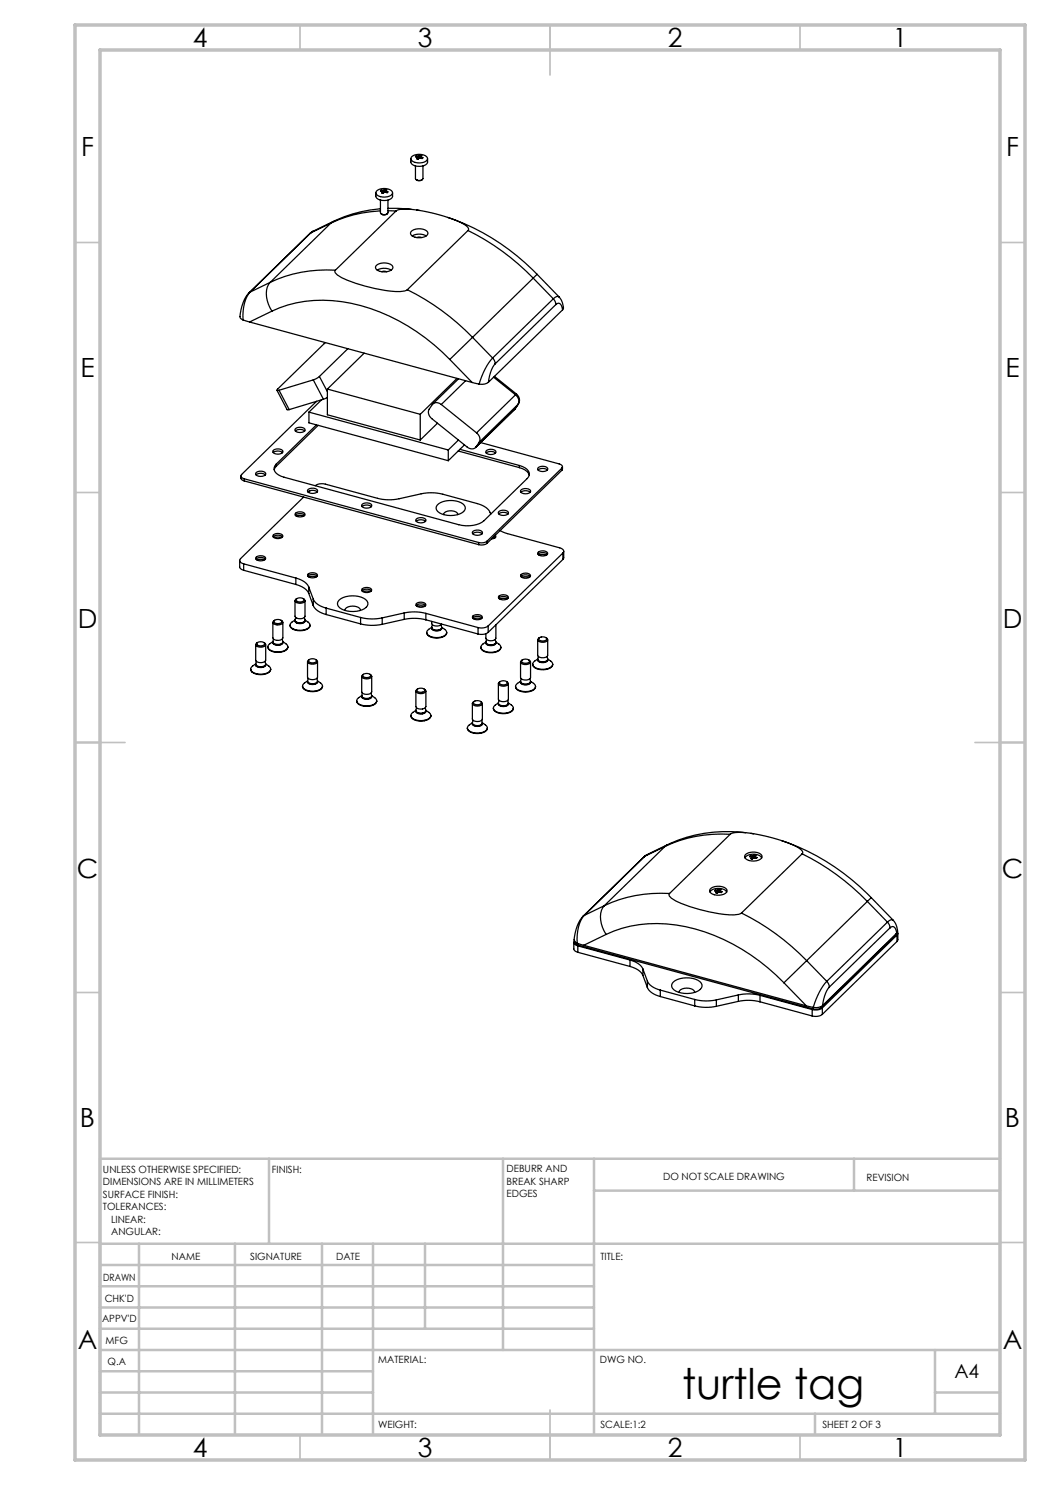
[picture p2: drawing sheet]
<svg xmlns="http://www.w3.org/2000/svg" width="210mm" height="297mm" viewBox="0 0 210 297" stroke-linecap="round" stroke-linejoin="round" font-family="sans-serif">
<g fill="none" stroke="#c0c0c0" stroke-width=".35">
<path d="M60 5v5M110 5v10M160 5v5M15 48.5h5M200 48.5h5M15 98.5h5M200 98.5h5M15 148.5h10M195 148.5h10M15 198.5h5M200 198.5h5M15 248.5h5"/>
<path d="M200 248.5h5M60 287v5M110 282v10M160 287v5"/>
</g>
<g fill="none" stroke="#c0c0c0" stroke-width=".5">
<path d="M53.8 231.8v17M100.6 231.8v38.2M118.8 231.8v55.2M118.8 238.1h81.2M170.8 231.8v6.3M200 231.8h-180v55.2M20 248.8h180M20 257.3h98.8M20 253h98.8M27.8 248.8v38.2M47 248.8v38.2M64.4 248.8v38.2"/>
<path d="M74.6 248.8v38.2M85 248.8v17M20 265.8h98.8M20 261.5h98.8M20 278.5h54.6M20 274.3h54.6M20 270h180M187 278.5h13M187 270v12.8M20 282.8h180M163 282.8v4.2"/>
</g>
<path d="M15 5h190v287h-190zM20 10h180v277h-180z" fill="none" stroke="#c0c0c0" stroke-width=".7"/>
<g fill="none" stroke="#000" stroke-width=".25">
<path d="M75.2 38.6v.6a1.56 1.56 0 0 0 1.8 .9 1.27 1.27 0 0 0 1.5-1.5M75.3 38.3a2.39 2.39 0 0 1 3.2 .1 1.15 1.15 0 0 1-1.5 1 1.5 1.5 0 0 1-1.8-.9zM76.3 38l.3 .1M76.3 38l-.2 .2 .4 .1M76.3 38v.2M76.5 38.3l-.2 .3 .4 .1M76.5 38.3v.3M76.6 38.1v.6M76.8 38l-.2 .1M76.8 38v.5M76.8 38.4l-.1 .3M77 37.9l.4 .1-.2 .1"/>
<path d="M77 37.9l-.2 .1M77 37.9v.5M77.1 38.2v.2M77.2 38.1v.1M77.2 38.2l.3 .1a.21 .21 0 0 1-.2 .3 .21 .21 0 0 1-.2-.2h-.3M77.2 38.2v.3M82.2 31.7v.7a1.56 1.56 0 0 0 1.8 .9 1.27 1.27 0 0 0 1.5-1.6M82.3 31.4a2.39 2.39 0 0 1 3.2 .1 1.15 1.15 0 0 1-1.5 1.1 1.5 1.5 0 0 1-1.8-.9zM83.1 33.2v2.5a.92 .92 0 0 0 1.5 0v-2.5M83.2 35.9a.98 .98 0 0 0 1.2 0M83.3 31.2h.3M83.3 31.2l-.2 .2 .4 .1"/>
<path d="M83.3 31.2v.2M83.5 31.5l-.2 .3h.4M83.5 31.5v.3M83.6 31.2v.6M83.8 31.2h-.2M83.8 31.2v.4M83.8 31.6l-.1 .2M84 31.1l.4 .1-.3 .1 .1 .1M84 31.1l-.2 .1M84 31.1v.5M84.1 31.3v.3M84.2 31.4l.3 .1a.15 .15 0 0 1-.1 .2 .15 .15 0 0 1-.2-.1h-.4"/>
<path d="M84.2 31.4v.2M49.8 58.6a7.9 7.9 0 0 0-1.8 5l.6 .4M50 58.4a7.7 7.7 0 0 0-1.4 5.6M50 58.4l-.2 .2M54 56.5a4.6 4.6 0 0 0 0 5.1l.4 .6M54 56.5l-4 1.9M61.9 46.7l-12.1 11.9M62.2 46.6l-.3 .1M62.2 46.6l-12.2 11.8M62.5 46.3l-.6 .4M66.2 44.6l-12.2 11.9M66.2 44.6l-4 2"/>
<path d="M66.7 44.3l-4.5 2.3M66.7 44.3l-.5 .3M67.1 54a26.4 26.4 0 0 0-13.1 2.5M67.1 54l-.1 .5a8.7 8.7 0 0 0 4.1 2.2 24 24 0 0 0 9.8 1.5l.6-.3M75.2 53.2a2.5 2.5 0 0 1 3.3 .1 .75 .75 0 0 1-.6 .9l-.9 .2a1.57 1.57 0 0 1-1.9-1zM75.4 54l1.3-.3 1 .1 .5 .2M76.1 41.8h-.3a26.4 26.4 0 0 0-9.1 2.5M76.1 40v2.5a.92 .92 0 0 0 1.5 0v-2.5M76.1 42.2h-.4a25.4 25.4 0 0 0-9.5 2.4M76.2 42.8a.98 .98 0 0 0 1.2 0M76.4 54.4l.5-.2 .4 .2M77.6 41.7l4.7 .2"/>
<path d="M77.6 42.1l1.6 .1M79.2 42.2a8.2 8.2 0 0 1 5-.1 36.3 36.3 0 0 1 7.1 2l1.8 1a.69 .69 0 0 1 .5 1M79.2 42.2l-12.1 11.8M81.5 57.9a47.3 47.3 0 0 1 13 9.6M82.2 46.3a2.5 2.5 0 0 1 3.3 .1 .75 .75 0 0 1-.6 1l-.9 .2a1.57 1.57 0 0 1-1.9-1zM82.4 47.2l1.3-.4 1 .1 .5 .3M83.3 42l.6 .1M83.4 47.5l.5-.1 .4 .1M89.5 43.5a44.5 44.5 0 0 1 17.9 11.4M93.6 46.1a47.3 47.3 0 0 1 13 9.5M93.6 46.1l-12.1 11.8M106.6 55.6l-12.1 11.9"/>
<path d="M106.6 55.6l4.1 4.2M107.4 54.9l-.8 .7M107.4 54.9l4.4 4.5a.89 .89 0 0 0-1.1 .4M110.7 59.8l.3 .5 .2 .6M110.7 59.8l-12.2 11.8M111.8 59.4a2.25 2.25 0 0 1 .7 2.6M48.6 64l1.3 .4M49.9 64.4l44.5 12.1M54.4 62.2a26.8 26.8 0 0 1 21.6 .2 41 41 0 0 1 14 9.5M54.4 62.2l-4.5 2.2M55.4 78.1l2 3.8h.4M55.8 78.1l2 3.8"/>
<path d="M62.7 76l-6.9 2.1M62.7 76l2 3.8M63.9 75.3l-1.2 .7M63.9 75.3l1.6 3M64.3 80h.1M64.3 80l-2.5 2.4M64.7 79.8l-6.9 2.1M65.1 68.5l-9.7 9.5 .4 .1M65.5 79.5l-.8 .3M65.5 77.8l18.5 5.1M65.5 77.8v5.2l18.5 5M69.6 69.7l-5.7 5.6"/>
<path d="M72.8 70.6l-7.3 7.2M90 71.9l4.4 4.6M91.4 75.7l-7.4 7.2M91.7 75.8l-5.1 5M93.1 76.1l-4.8 4.8M94.4 76.5l1.4 .3M94.5 67.5l-4.5 4.4M94.5 67.5l4 4.1M97.7 76.4a2.27 2.27 0 0 1-1.9 .4M98.5 71.6a13.2 13.2 0 0 0-2.7 5.2M98.5 71.6l.4 .6 .1 .6M98.7 75.4l4.4 3.6"/>
<path d="M98.9 75.3l4.4 3.5M99 72.8l-.5 .7-.4 1-.4 1.9M103.1 79a1.5 1.5 0 0 1 .5 1.9M103.1 79l-7.8 7.6M103.3 78.8a1.49 1.49 0 0 1 .4 2M103.3 78.8l-.2 .2M111.2 60.9a.72 .72 0 0 1 .8-.2 .72 .72 0 0 1 .4 .8l.1 .5M111.2 60.9l-12.2 11.9M112.5 62l-14.8 14.4M48.2 95.2v.6l.7 .4M48.9 95.8l46.8 12.7M48.9 95.8v.4"/>
<path d="M48.9 96.2l46.8 12.7M51.2 94.6a1.27 1.27 0 0 1 2 .2 1.33 1.33 0 0 1-2.1 0zM51.2 95l.8-.3h.7l.4 .3M54.6 90.1a1.27 1.27 0 0 1 2 .3 1.33 1.33 0 0 1-2.1-.1zM54.6 90.5l.8-.3 .7 .1 .4 .2M55.2 92.8a1.26 1.26 0 0 0 .5 2.2l1.1 .4 34.9 9.5a5.9 5.9 0 0 0 5.1-.8l8.6-8.4a1.26 1.26 0 0 0-.4-2.1l-1.1-.5M55.2 93.3l-.4 .7M55.2 92.8v.5M59 85.8a1.27 1.27 0 0 1 2 .2 1.33 1.33 0 0 1-2 0zM59.1 86.2l.7-.3 .8 .1 .3 .2M60.7 99.4l-12.6 12.3a.65 .65 0 0 0 0 .8 .65 .65 0 0 0 .6 .3M61.5 98a1.27 1.27 0 0 1 2 .2 1.33 1.33 0 0 1-2 0z"/>
<path d="M61.6 98.4l.7-.3h.8l.3 .3M61.8 82.4l27.9 7.6M61.8 82.4v2.2l27.9 7.5M62.1 98.1l-.4 .4M63 97.2a2.35 2.35 0 0 1 2.1-.4l10.4 2.9a9.3 9.3 0 0 0 4.3 0l4.4-.9a9.3 9.3 0 0 1 4.4 0l6.8 1.9a3.5 3.5 0 0 1 2.7 2.1M63.3 85l-8.1 7.8M63.3 80.3l-15 14.6a.55 .55 0 0 0 0 .6 .55 .55 0 0 0 .6 .3M63.6 85.1l-8.4 8.2M84 82.9v5.1M87.5 84.6l-3.5 3.4M88.3 80.9a1.22 1.22 0 0 0-1.8 0 2.04 2.04 0 0 0-.8 1.6l.1 .6 .6 .6 7 5.7a1.22 1.22 0 0 0 1.8 0l.6-.9M88.3 80.9l7 5.7"/>
<path d="M89.7 90v2.1M91.6 90.2l12.3 3.3M91.7 88l-2 2M92 89.9l11.9 3.2M92.9 89l-3.2 3.1M95.3 86.6a1.5 1.5 0 0 1 .5 1.9M96.1 88.5l15.7 4.3a.55 .55 0 0 1 .6 .2 .55 .55 0 0 1-.1 .7M97.2 90.2a1.27 1.27 0 0 1 2 .2 1.33 1.33 0 0 1-2 0zM97.2 90.6l.8-.3 .7 .1 .4 .2M103.1 81.7l-.2 .2zM103.6 80.9l-7.8 7.6M103.7 80.8l-.7 1-7.9 7.7"/>
<path d="M103.7 80.8l-.1 .1M103.9 93.5a2.66 2.66 0 0 1 2 1.5M103.9 93.1v.4M104.1 98.1a1.27 1.27 0 0 1 2 .2 1.33 1.33 0 0 1-2 0zM104.2 98.5l.7-.4 .8 .1 .3 .3M107.6 93.6a1.27 1.27 0 0 1 2 .2 1.33 1.33 0 0 1-2.1 0zM107.6 94l.8-.3 .7 .1 .4 .2M112.3 93.7l-14.9 14.5M112.3 93.7v.4M112.3 94.1l-14.9 14.6M112.5 93.4l-.2 .7M47.9 112.1l.1 1.5 .7 .5"/>
<path d="M48.7 112.8l10.5 2.8M48.7 112.8v1.3M48.7 114.1l10.5 2.8M51.2 111.8l.8-.3 .7 .1 .4 .2M51.3 111.4l.9-.3a.74 .74 0 0 1 .9 .7 1.24 1.24 0 0 1-2-.2zM51.3 111.9h1.7M54.6 107.4l.8-.4 .7 .1 .4 .3M54.7 107l.9-.3a.74 .74 0 0 1 .9 .7 1.24 1.24 0 0 1-1.9-.3zM54.7 107.5h1.7M59.1 103l.7-.3 .8 .1 .3 .2M59.1 102.6l.9-.2a.74 .74 0 0 1 1 .6 1.24 1.24 0 0 1-2-.2zM59.2 115.6a3.6 3.6 0 0 1 2.6 1.8"/>
<path d="M59.2 116.9a3.6 3.6 0 0 1 2.6 1.8M59.2 115.6v1.3M59.2 103.2h1.6M59.2 119.8l.8-.2a.59 .59 0 0 1 .8 .5l-.8 .3a.59 .59 0 0 1-.8-.6zM59.4 119.7a.4 .4 0 0 0-.3 .7l.9 .3a.78 .78 0 0 0 1-.7l-.3-.3M61.6 115.2l.7-.3 .8 .1 .3 .2M61.6 114.8l.9-.3a.74 .74 0 0 1 1 .7 1.24 1.24 0 0 1-2-.2zM61.7 115.3h1.6M61.8 117.4l.9 2.4M61.8 117.4v1.3M61.8 118.7l.9 2.4M62.7 119.8a3.6 3.6 0 0 0 2.5 1.8"/>
<path d="M62.7 119.8v1.3M72.4 100.9a1.27 1.27 0 0 1 2 .3 1.33 1.33 0 0 1-2.1-.1zM72.4 118.2l.8-.4 .7 .1 .4 .3M72.4 101.3l.8-.3 .7 .1 .4 .2M72.5 117.8l.9-.3a.74 .74 0 0 1 .9 .7 1.24 1.24 0 0 1-2-.3zM72.5 118.3h1.7M83.2 103.9a1.27 1.27 0 0 1 2 .2 1.33 1.33 0 0 1-2 0zM83.2 104.3l.8-.3h.7l.4 .3M87.4 101a4.4 4.4 0 0 1 5.5 0 1.16 1.16 0 0 1-1 1.8 4.7 4.7 0 0 1-4.3-.5 .88 .88 0 0 1-.2-1.3zM88.7 102.9a1.34 1.34 0 0 1 1.7-.7 1.13 1.13 0 0 1 1.2 .7M94.5 106.4a1.27 1.27 0 0 1 2 .2 1.33 1.33 0 0 1-2 0zM94.5 106.8l.8-.4 .7 .1 .4 .3"/>
<path d="M95.7 108.5v.4M97.4 108.7a1.96 1.96 0 0 1-1.7 .2M97.4 108.2a1.96 1.96 0 0 1-1.7 .3M97.4 108.2v.5M98.6 107.5l.4 .1M98.9 107.2l.2 .3M99.1 107l.1 .2a.76 .76 0 0 1-.9 .6M99.7 102.4a1.27 1.27 0 0 1 2 .2 1.33 1.33 0 0 1-2 0zM99.7 119.6l.8-.3 .7 .1 .4 .2M99.7 102.8l.8-.3 .7 .1 .4 .2M99.8 119.2l.9-.3a.74 .74 0 0 1 .9 .7 1.24 1.24 0 0 1-1.9-.2zM99.9 119.8h1.6"/>
<path d="M100 106.1l1.5 .6 10.4 2.9a.65 .65 0 0 1 .7 .3 .65 .65 0 0 1 0 .7M104.2 115.3l.7-.3h.8l.4 .3M104.2 114.9l.9-.3a.73 .73 0 0 1 1 .7 1.24 1.24 0 0 1-2-.2zM104.3 115.4h1.6M107.6 110.9l.8-.4 .7 .1 .4 .3M107.7 110.4l.9-.2a.73 .73 0 0 1 .9 .6 1.24 1.24 0 0 1-2-.2zM107.7 111h1.7M112.6 110.6l-15 14.6M112.6 110.6v1.3M112.6 111.9l-15 14.6M112.7 110.3v1.3l-.1 .3M50.1 133.8v.1a1.81 1.81 0 0 0 2.1 1 1.68 1.68 0 0 0 1.9-1.1"/>
<path d="M51.1 128.9v3.1a1.23 1.23 0 0 0 2 0v-3.1M51.1 132.8a1.14 1.14 0 0 0 2 .1l.1 .1a1.33 1.33 0 0 1-2.1 .1zM51.1 132.8a1.53 1.53 0 0 0-1 1 1.81 1.81 0 0 0 2.1 1 1.75 1.75 0 0 0 1.9-1 1.6 1.6 0 0 0-1-1M51.3 132.3l-.2 .5a1.14 1.14 0 0 0 2 0l-.1-.5M51.5 128.5l.8-.1 .6 .3a.98 .98 0 0 1-1.6 .1zM51.5 128.5l-.3 .3a.97 .97 0 0 0 1.4 .6l.5-.3a.42 .42 0 0 0-.3-.6M53.6 129.4v.1a1.52 1.52 0 0 0 1.6 1h.6a1.54 1.54 0 0 0 1.8-1.1M54.6 124.5v3.1a1.22 1.22 0 0 0 2 0v-3.1M54.6 128.4a1.14 1.14 0 0 0 2 0v.1a1.19 1.19 0 0 1-2.1 0zM54.6 128.3a1.28 1.28 0 0 0-1 1.2 2.65 2.65 0 0 0 3.5 .5 .69 .69 0 0 0 .5-.6 .69 .69 0 0 0-.4-.7l-.6-.4M54.6 128.3a1.14 1.14 0 0 0 2 0M54.7 127.8l-.1 .5"/>
<path d="M54.9 124.1l.8-.2a.56 .56 0 0 1 .7 .5 .97 .97 0 0 1-1.6-.2zM54.9 124.1l-.3 .3a1.16 1.16 0 0 0 2 0l-.4-.3M56.4 127.8l.2 .5M58 125v.1a1.4 1.4 0 0 0 1.5 1l.6 .1a1.66 1.66 0 0 0 1.9-1.2M59 120.1v3.1a1.23 1.23 0 0 0 2 0v-3.1M59 124.1a1.19 1.19 0 0 0 2 0v.2a1.33 1.33 0 0 1-2-.1zM59 124a1.47 1.47 0 0 0-1 1.1 1.86 1.86 0 0 0 2.1 1 1.7 1.7 0 0 0 1.9-1.1 1.67 1.67 0 0 0-1-1M59 124a1.14 1.14 0 0 0 2 0M59.1 123.5l-.1 .5M60.5 137.2v.1a1.45 1.45 0 0 0 1.6 1h.5a1.61 1.61 0 0 0 1.9-1.1M60.9 123.5l.1 .5M61.5 132.3v3.1a1.23 1.23 0 0 0 2 0v-3.1"/>
<path d="M61.5 136.2v.1a1.19 1.19 0 0 0 2 0 .99 .99 0 0 1-1.4 .6l-.5-.3zM61.5 136.2a1.39 1.39 0 0 0-1 1.1 1.94 1.94 0 0 0 2.1 .9 1.63 1.63 0 0 0 1.9-1l-.3-.6-.7-.4M61.6 135.7l-.1 .5a1.14 1.14 0 0 0 2 0l-.1-.5M61.8 131.9l.9-.1 .6 .3a.88 .88 0 0 1-.8 .5 .88 .88 0 0 1-.8-.5zM61.9 131.9a.42 .42 0 0 0-.3 .6l.8 .3a.84 .84 0 0 0 1.1-.6l-.3-.3M62.7 121.1a3.6 3.6 0 0 0 2.5 1.8M65.2 121.6l6.9 1.9M65.2 121.6v1.3M65.2 122.9l6.9 1.9M67.8 120a4.6 4.6 0 0 1 5.6 .2 1.21 1.21 0 0 1-1 1.8 4.7 4.7 0 0 1-4.7-.7 .92 .92 0 0 1 .1-1.3zM69 122.1a1.19 1.19 0 0 1 1.5-.9 1.28 1.28 0 0 1 1.6 .9M72.1 123.5a9.3 9.3 0 0 0 4.3 .1"/>
<path d="M72.1 124.8a9.3 9.3 0 0 0 4.3 .1M72.1 123.5v1.3M72.3 135.3v3.1a1.23 1.23 0 0 0 2 0v-3.1M72.3 139.2v.1a1.19 1.19 0 0 0 2-.1l.1 .2a1.33 1.33 0 0 1-2.1 0zM72.3 139.1l-.6 .4a.7 .7 0 0 0-.4 .7 .7 .7 0 0 0 .5 .6 3 3 0 0 0 3.4-.3 .67 .67 0 0 0-.3-1l-.6-.4M72.3 139.1a1.14 1.14 0 0 0 2 0M72.5 138.6l-.2 .5M72.6 134.9l.8-.2a.66 .66 0 0 1 .7 .4 .99 .99 0 0 1-1.6 0zM72.7 134.9l-.4 .4a1.29 1.29 0 0 0 2 0l-.3-.4M74.2 138.6l.1 .5M76.4 123.6v1.3M80.8 122.6a9.3 9.3 0 0 1 4.4 .1"/>
<path d="M80.8 123.9a9.3 9.3 0 0 1 4.4 .1M80.8 122.6l-4.4 1M80.8 122.6v1.3M80.8 123.9l-4.4 1M83.2 138.2v3.1a1.23 1.23 0 0 0 2 0v-3.1M83.2 121.1l.8-.3 .7 .1 .4 .2M83.3 120.7l.9-.3a.74 .74 0 0 1 .9 .7 1.24 1.24 0 0 1-1.9-.2zM83.3 121.2h1.7M83.4 137.9l.8-.3a.67 .67 0 0 1 .8 .5 .99 .99 0 0 1-1.6-.1zM83.5 137.8a.4 .4 0 0 0-.2 .6l.9 .3a.79 .79 0 0 0 .9-.6l-.3-.3M85.2 122.7v1.3M85.2 122.7l10.4 2.8"/>
<path d="M85.2 124l10.4 2.8M85.3 126.5a1.22 1.22 0 0 0 1.4 1.1h.5a1.89 1.89 0 0 0 2.1-1v-.1M86.3 124.3v.4a1.27 1.27 0 0 0 2 .1M86.3 125.5a1.12 1.12 0 0 0 2 0M86.3 125.5v.1a1.13 1.13 0 0 0 1.8 .4l.2-.2v-.3M86.3 125.5l-.6 .4a.7 .7 0 0 0-.4 .7 .7 .7 0 0 0 .5 .6 3 3 0 0 0 3.4-.4 .67 .67 0 0 0-.3-.9l-.6-.4M86.3 125.5a1.14 1.14 0 0 0 2 0M86.5 124.9l-.2 .6M88.2 124.9l.1 .6M94.5 123.6l.8-.3h.7l.4 .3M94.6 123.2l.9-.3a.74 .74 0 0 1 .9 .7 1.24 1.24 0 0 1-1.9-.2zM94.6 123.7h1.7"/>
<path d="M95.6 125.5v1.3M96.2 129.4v.1a1.56 1.56 0 0 0 1.7 1h.5a1.5 1.5 0 0 0 1.8-1.1M97.2 128.5l-.1 .2a1.33 1.33 0 0 0 2.1-.1v-.1M97.2 128.5a1.23 1.23 0 0 0 2 0M97.2 128.4l-.6 .4a.77 .77 0 0 0-.4 .9 .77 .77 0 0 0 .8 .6 2.68 2.68 0 0 0 3.2-.7l-.2-.6-.8-.6M97.2 128.4a1.14 1.14 0 0 0 2 0M97.3 127.9l-.1 .5M97.6 125.2a2.35 2.35 0 0 1-2 .3M97.6 126.5a2.35 2.35 0 0 1-2 .3M97.6 125.2v1.3M99 127.9l.2 .5M99.2 125v2.6a1.23 1.23 0 0 1-2 0v-.9"/>
<path d="M99.7 136.7v3.1a1.23 1.23 0 0 0 2 0v-3.1M99.9 136.4l.8-.3a.67 .67 0 0 1 .8 .5 .99 .99 0 0 1-1.6-.1zM100 136.3l-.3 .5a1.29 1.29 0 0 0 2 0l-.4-.5M103.1 137.3a1.3 1.3 0 0 0 1.5 1.1h.5a1.8 1.8 0 0 0 2-1v-.1M104.1 132.4v3.1a1.22 1.22 0 0 0 2 0v-3.1M104.1 136.3v.1a1.19 1.19 0 0 0 2 0v-.1M104.1 136.3a1.13 1.13 0 0 0 2 0M104.1 136.3a1.59 1.59 0 0 0-1 1 1.76 1.76 0 0 0 2 1 1.81 1.81 0 0 0 2-1 1.53 1.53 0 0 0-1-1M104.1 136.2a1.14 1.14 0 0 0 2 0M104.2 135.7l-.1 .5M104.4 132.1l.7-.3a.56 .56 0 0 1 .8 .6l-.8 .3a.56 .56 0 0 1-.7-.6zM104.5 132l-.4 .4a1.16 1.16 0 0 0 2-.1l-.3-.3"/>
<path d="M106 135.7l.1 .5M106.5 132.8v.1a1.54 1.54 0 0 0 1.7 1l.6 .1a1.52 1.52 0 0 0 1.7-1.2M107.5 127.9v3.1a1.22 1.22 0 0 0 2 0v-3.1M107.5 131.9a1.13 1.13 0 0 0 2 0M107.5 131.9v.1a1.19 1.19 0 0 0 2.1 0l-.1-.1M107.5 131.8l-.6 .4a.76 .76 0 0 0-.3 .9 .76 .76 0 0 0 .7 .5 2.71 2.71 0 0 0 3.2-.6l-.1-.5-.9-.7M107.5 131.8a1.14 1.14 0 0 0 2 0M107.7 131.3l-.2 .5M107.8 127.6l.8-.2a.55 .55 0 0 1 .7 .6l-.8 .2a.55 .55 0 0 1-.7-.6zM107.9 127.5l-.4 .4a1.16 1.16 0 0 0 2 0l-.3-.4M109.4 131.3l.1 .5M71.3 140.2a1.22 1.22 0 0 0 1.4 1l.5 .1a1.88 1.88 0 0 0 2.1-1.1"/>
<path d="M82.2 143.1v.1a1.5 1.5 0 0 0 1.6 1h.5a1.57 1.57 0 0 0 1.9-1.1M83.2 142.1a1.13 1.13 0 0 0 2 0M83.2 142.1l-.1 .2a1.33 1.33 0 0 0 2.1 0v-.2M83.2 142.1a1.31 1.31 0 0 0-1 1.1 2.62 2.62 0 0 0 3.5 .6 .69 .69 0 0 0 .5-.7 .69 .69 0 0 0-.4-.6l-.6-.4M83.2 142.1a1.14 1.14 0 0 0 2 0M83.3 141.6l-.1 .5M85 141.6l.2 .5M93.5 145.6v.1a1.55 1.55 0 0 0 1.7 1h.5a1.52 1.52 0 0 0 1.8-1.1M94.5 140.7v3.1a1.23 1.23 0 0 0 2 0v-3.1M94.5 144.6a1.13 1.13 0 0 0 2 0M94.5 144.6v.1a1.02 1.02 0 0 0 1.4 .5l.5-.2 .1-.4M94.5 144.6l-.6 .4a.76 .76 0 0 0-.4 .8 .76 .76 0 0 0 .7 .6 2.7 2.7 0 0 0 3.3-.7l-.2-.5-.8-.6"/>
<path d="M94.5 144.5a1.14 1.14 0 0 0 2 0M94.6 144l-.1 .5M94.8 140.3l.8-.2a.57 .57 0 0 1 .7 .5 .97 .97 0 0 1-1.6-.1zM94.8 140.3l-.3 .3a.99 .99 0 0 0 1.4 .6l.5-.3a.42 .42 0 0 0-.3-.6M96.3 144l.2 .5M98.7 141.6a1.24 1.24 0 0 0 1.4 1.1h.5a1.86 1.86 0 0 0 2.1-1v-.1M99.7 140.6v.1a1.19 1.19 0 0 0 2 0v.1a1.33 1.33 0 0 1-2 .1zM99.7 140.6l-.6 .4a.7 .7 0 0 0-.4 .7 .7 .7 0 0 0 .5 .6 3 3 0 0 0 3.4-.4 .67 .67 0 0 0-.3-.9l-.6-.4M99.7 140.6a1.14 1.14 0 0 0 2 0M99.8 140.1l-.1 .5M101.6 140.1l.1 .5M129 171.2l-12.4 12"/>
<path d="M129.4 171l-.6 .4 .2-.2M133 169.3l-12.1 11.8M133 169.3l-4 1.9M133.5 168.9l-4.5 2.3M133.5 168.9l-.5 .4M133.9 178.7a26.4 26.4 0 0 0-13 2.4M133.9 178.7v.5a8.7 8.7 0 0 0 4 2.1 24 24 0 0 0 9.9 1.6l.5-.3M142 178.4a2.2 2.2 0 0 1 3.3 0M142 177.8a2.5 2.5 0 0 1 3.4 .1 .75 .75 0 0 1-.7 1l-.9 .1a1.57 1.57 0 0 1-1.9-.9zM143.1 178h.4M143.1 178l-.2 .2 .4 .1M143.1 178v.2"/>
<path d="M143.4 178.3v.3M143.5 178v.6M143.7 178h-.2M143.7 178v.4M143.9 177.9l.3 .1-.2 .1 .1 .1M143.9 177.9l-.2 .1M143.9 177.9v.5M144 178.1v.3M144.1 178.2l.2 .1a.21 .21 0 0 1-.1 .3 .21 .21 0 0 1-.3-.2h-.2a.26 .26 0 0 1-.2 .2 .26 .26 0 0 1-.3-.1l.1-.2M144.1 178.2v.2M146 166.9a8.2 8.2 0 0 1 5-.1 36.4 36.4 0 0 1 7.2 2l1.8 .9a.69 .69 0 0 1 .4 1.1M146 166.9a26.4 26.4 0 0 0-13 2.4"/>
<path d="M146 166.9l-12.1 11.8M149 171.6a2.2 2.2 0 0 1 3.3 0M149 171a2.5 2.5 0 0 1 3.4 .1 .75 .75 0 0 1-.7 .9l-.9 .2a1.57 1.57 0 0 1-1.9-.9zM149.1 166.5a28.1 28.1 0 0 0-15.6 2.4M150.1 171.2h.4M150.1 171.2l-.2 .1a.21 .21 0 0 1 .3 0 .21 .21 0 0 1 .1 .3l-.1 .1a.37 .37 0 0 0 .6-.2h.1a.25 .25 0 0 0 .2 .2 .25 .25 0 0 0 .3-.2l-.3-.1M150.1 171.2v.1M150.2 166.7l.5 .1M150.4 171.4v.4M150.5 171.2v.6M150.7 171.2h-.2M150.7 171.2v.4"/>
<path d="M150.9 171l.3 .1-.2 .2 .1 .1M150.9 171l-.2 .2M150.9 171v.5M151 171.3v.3M151.1 171.4v.2M156.4 168.1a44.5 44.5 0 0 1 17.8 11.4M160.4 170.8a47.3 47.3 0 0 1 13.1 9.5M160.4 170.8l-12.1 11.8M174.2 179.5l-.7 .8M174.2 179.5l4.4 4.5a.9 .9 0 0 0-1.1 .4M114.8 188.5v1.5l.8 .5M114.9 188.1a.65 .65 0 0 0 0 .8 .65 .65 0 0 0 .7 .3"/>
<path d="M115 188.4l.2 .4 .5 .3M115.4 188.7l1.3 .4M115.6 189.2l10.4 2.8M115.6 189.2v1.3M115.6 190.5l10.4 2.8M115.7 189.1l46.9 12.7M115.7 188.7v.4M116.6 183.2a7.9 7.9 0 0 0-1.7 5l.5 .5M116.7 189.1l44.6 12.1M116.8 183.1a7.7 7.7 0 0 0-1.4 5.6M116.8 183.1l-.2 .1M120.9 181.1a4.6 4.6 0 0 0-.1 5.1l.4 .7"/>
<path d="M120.9 181.1l-4.1 2M121.2 186.9a26.8 26.8 0 0 1 21.6 .2 40.9 40.9 0 0 1 14 9.5M121.2 186.9l-4.5 2.2M126 192a3.6 3.6 0 0 1 2.6 1.8M126 193.3a3.6 3.6 0 0 1 2.6 1.8M126 192v1.3M128.6 193.8l.9 2.4M128.6 193.8v1.3M128.6 195.1l.9 2.4M129.5 196.2a3.6 3.6 0 0 0 2.6 1.8M129.5 197.5a3.6 3.6 0 0 0 2.6 1.8M129.5 196.2v1.3"/>
<path d="M132.1 198l6.8 1.9M132.1 198v1.3M132.1 199.3l6.8 1.9M134.7 196.4a4.6 4.6 0 0 1 5.5 .2 1.21 1.21 0 0 1-.9 1.8 4.7 4.7 0 0 1-4.8-.7 .92 .92 0 0 1 .2-1.3zM135.8 198.5a1.19 1.19 0 0 1 1.5-.9 1.28 1.28 0 0 1 1.6 .9M138.9 199.9a9.3 9.3 0 0 0 4.4 .1M138.9 199.9v1.3M143.3 200v1.3M147.7 199a9.3 9.3 0 0 1 4.3 .1M147.7 199l-4.4 1M147.7 199v1.3M148.3 182.6a47.3 47.3 0 0 1 13 9.5"/>
<path d="M152 199.1l10.4 2.8M152 199.1v1.3M156.8 196.6l4.5 4.6M161.3 192.1l-4.5 4.5M161.3 192.1l4.1 4.2M165.4 196.3a13.2 13.2 0 0 0-2.7 5.2M165.4 196.3l.3 .5 .2 .6M165.9 197.4l-.8 1.2-.6 2.5M173.5 180.3l-12.2 11.8M173.5 180.3l4 4.1M177.5 184.4l.4 .6 .1 .6M177.5 184.4l-12.1 11.9"/>
<path d="M178 185.6a.72 .72 0 0 1 .9-.2 .72 .72 0 0 1 .4 .8v.4M178 185.6l-12.1 11.8M178.7 184.1a2.25 2.25 0 0 1 .6 2.5M179.2 187l-15 14.5M179.2 186.8v.2M179.3 186.7l-.1 .3M179.3 186.6l-14.8 14.5M179.4 187l-14.9 14.6M179.4 187v1.3M179.4 188.3l-14.9 14.6M179.5 186.4l.1 .3-.2 .3M179.6 186.7v1.3l-.2 .3"/>
<path d="M138.9 201.2a9.3 9.3 0 0 0 4.4 .1M147.7 200.3a9.3 9.3 0 0 1 4.3 .1M147.7 200.3l-4.4 1M152 200.4l10.4 2.8M161.3 201.2l1.4 .3M162.4 201.9v1.3M162.6 201.5v.3M164.2 201.5a1.96 1.96 0 0 1-1.6 .3M164.2 201.3v.2M164.5 201.6a2.35 2.35 0 0 1-2.1 .3M164.5 202.9a2.35 2.35 0 0 1-2.1 .3M164.5 201.6v1.3"/>
<path d="M164.5 201.1a2.27 2.27 0 0 1-1.8 .4"/>
</g>
<text font-size="8.5" x="136.4" y="279.7">turtle tag</text>
<g font-size="5.3">
<text x="38.5" y="9.5">4</text>
<text x="83.5" y="9.5">3</text>
<text x="133.6" y="9.5">2</text>
<text x="178.6" y="9.5">1</text>
<text x="16.2" y="31.3">F</text>
<text x="201.2" y="31.3">F</text>
<text x="16.1" y="75.5">E</text>
<text x="201.1" y="75.5">E</text>
<text x="15.5" y="125.5">D</text>
<text x="200.5" y="125.5">D</text>
<text x="15.4" y="175.5">C</text>
<text x="200.4" y="175.5">C</text>
<text x="16" y="225.5">B</text>
<text x="201" y="225.5">B</text>
<text x="15.5" y="269.8">A</text>
<text x="200.5" y="269.8">A</text>
<text x="38.5" y="291.5">4</text>
<text x="83.5" y="291.5">3</text>
<text x="133.6" y="291.5">2</text>
<text x="178.6" y="291.5">1</text>
</g>
<text font-size="3.9" x="190.9" y="275.5">A4</text>
<g font-size="2">
<text x="20.6" y="234.6">UNLESS OTHERWISE SPECIFIED:</text>
<text x="20.6" y="237.1">DIMENSIONS ARE IN MILLIMETERS</text>
<text x="20.6" y="239.6">SURFACE FINISH:</text>
<text x="54.4" y="234.6">FINISH:</text>
<text x="101.3" y="234.5">DEBURR AND</text>
<text x="101.3" y="237">BREAK SHARP</text>
<text x="101.3" y="239.5">EDGES</text>
<text x="132.6" y="236">DO NOT SCALE DRAWING</text>
<text x="173.3" y="236.2">REVISION</text>
<text x="20.6" y="242.1">TOLERANCES:</text>
<text x="22.2" y="244.6">LINEAR:</text>
<text x="22.2" y="247.1">ANGULAR:</text>
<text x="34.3" y="252">NAME</text>
<text x="50" y="251.9">SIGNATURE</text>
<text x="67.2" y="251.9">DATE</text>
<text x="120.1" y="251.9">TITLE:</text>
<text x="20.6" y="256.1">DRAWN</text>
<text x="20.9" y="260.3">CHK'D</text>
<text x="20.4" y="264.4">APPV'D</text>
<text x="21.1" y="268.8">MFG</text>
<text x="21.5" y="273">Q.A</text>
<text x="75.6" y="272.5">MATERIAL:</text>
<text x="120" y="272.5">DWG NO.</text>
<text x="75.6" y="285.5">WEIGHT:</text>
<text x="120.1" y="285.6">SCALE:1:2</text>
<text x="164.5" y="285.6">SHEET 2 OF 3</text>
</g>
</svg>
